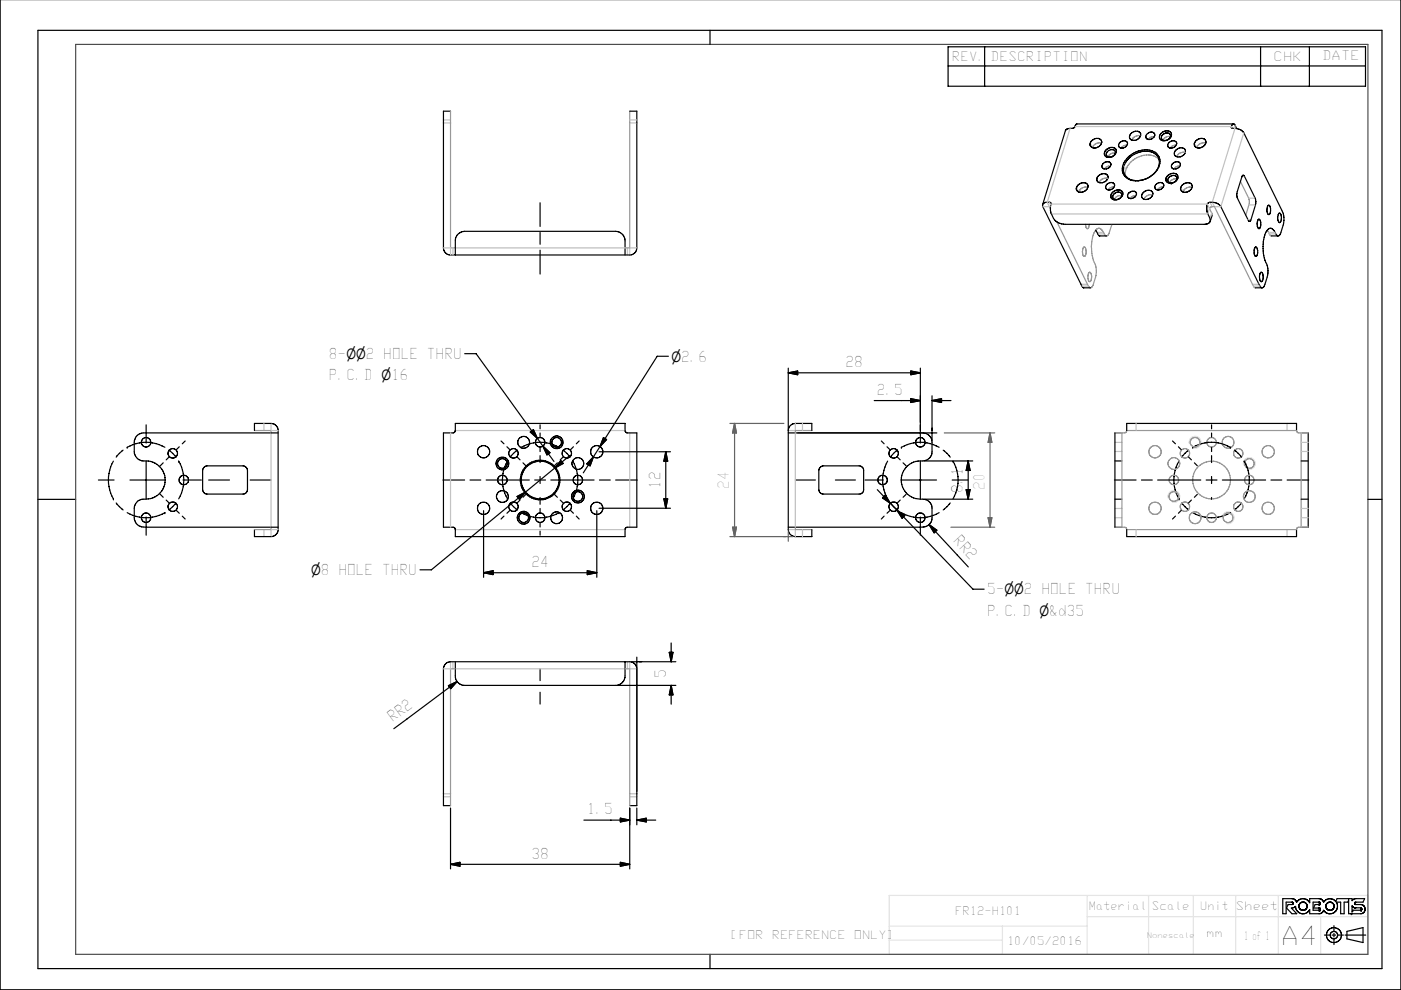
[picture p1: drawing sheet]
<svg xmlns="http://www.w3.org/2000/svg" width="297mm" height="210mm" viewBox="0 0 297 210" stroke-linecap="round" stroke-linejoin="round" font-family="sans-serif">
<g fill="none" stroke="#e3e3e3" stroke-width=".25">
<path d="M234.8 31.7a1.06 1.06 0 0 1 1-.3 1.06 1.06 0 0 1 .8 .7 1.35 1.35 0 0 1-.9 1.2 1.35 1.35 0 0 1-1.4-.4 1.05 1.05 0 0 1 .5-1.2zM246 28.9a1.35 1.35 0 0 1 2.3-.6v.6M247.6 37.4a1.17 1.17 0 0 1 2.1 .1 1.38 1.38 0 0 1-.9 1.2 1.38 1.38 0 0 1-1.4-.3l-.1-.5zM235.7 41.4a1.29 1.29 0 0 1 1-1 1.29 1.29 0 0 1 1.3 .6v.4M105.3 98.6a1.25 1.25 0 0 1 1.1-1.5 1.25 1.25 0 0 1 1.4 1.3 1.25 1.25 0 0 1-1.6 1.1M116.8 94.1a1.25 1.25 0 0 1 1.1-1.5 1.25 1.25 0 0 1 1.4 1.3 1.25 1.25 0 0 1-1.6 1.1M252.2 94.1a1.25 1.25 0 0 1 1.1-1.5 1.25 1.25 0 0 1 1.3 1.3 1.25 1.25 0 0 1-1.5 1.1M263.7 98.6a1.25 1.25 0 0 1 1.1-1.5 1.25 1.25 0 0 1 1.3 1.3 1.25 1.25 0 0 1-1.6 1.1M109.8 110.1a1.25 1.25 0 0 1 1.1-1.5 1.25 1.25 0 0 1 1.4 1.3 1.25 1.25 0 0 1-1.6 1.1M121.3 105.6a1.25 1.25 0 0 1 1.1-1.5 1.25 1.25 0 0 1 1.4 1.4 1.25 1.25 0 0 1-1.6 1M247.7 105.6a1.25 1.25 0 0 1 1.1-1.5 1.25 1.25 0 0 1 1.3 1.3 1.25 1.25 0 0 1-1.5 1.1M259.2 110.1a1.25 1.25 0 0 1 1.1-1.5 1.25 1.25 0 0 1 1.3 1.3 1.25 1.25 0 0 1-1.5 1.1"/>
<path d="M188.5 189.9h101.5v12.5h-101.5zM188.5 196.4h42M188.5 199.4h24M212.5 196.4v6M230.5 189.9v12.5M230.5 194.4h59.5M243.5 189.9v12.5M253 189.9v12.5M262 189.9v12.5M271 189.9v12.5M280 194.4v8"/>
</g>
<g fill="none" stroke="#000" stroke-width=".25">
<path d="M297 -.1v210h-297v-210M8 6.4h285v199h-285zM150.5 6.4v3M201 9.9h88.5v8.4h-88.5zM201 14h88.5M208.8 9.9v8.4M267.3 9.9v8.4M277.6 9.9v8.4M95.5 23.6h-1.5v29a1.52 1.52 0 0 0 1.5 1.5h38a1.52 1.52 0 0 0 1.5-1.5v-29h-1.5M228.5 39.3a1.25 1.25 0 0 1 2.2 .2 1.43 1.43 0 0 1-.9 1.2 1.43 1.43 0 0 1-1.5-.4l-.1-.4zM231.3 30a1.25 1.25 0 0 1 1.2-.7 1.25 1.25 0 0 1 1.1 .8 1.39 1.39 0 0 1-1 1.2 1.39 1.39 0 0 1-1.5-.5zM232.9 37.3a1.17 1.17 0 0 1 2 .1 1.35 1.35 0 0 1-.8 1.2 1.35 1.35 0 0 1-1.5-.2 1.02 1.02 0 0 1 .3-1.1z"/>
<path d="M233.9 34.7a.86 .86 0 0 1 .9-.5 .86 .86 0 0 1 .7 .9 1.06 1.06 0 0 1-.8 .7 1.06 1.06 0 0 1-1.1-.4zM234.4 31.9a1.33 1.33 0 0 1 2.3 0 1.5 1.5 0 0 1-2.5 1.1l-.1-.5zM234.8 39a.85 .85 0 0 1 .9-.3 .85 .85 0 0 1 .6 .7 .99 .99 0 0 1-.8 .9 .99 .99 0 0 1-1.1-.6zM234.9 32.1a.93 .93 0 0 1 1.6 .2 1.09 1.09 0 0 1-.8 1 1.09 1.09 0 0 1-1.1-.4l-.1-.3zM237.5 30.2a.81 .81 0 0 1 .9-.4 .81 .81 0 0 1 .6 .8 .94 .94 0 0 1-.9 .8 .94 .94 0 0 1-.9-.6zM239.1 33.4a4.9 4.9 0 0 1 6-.9 2.91 2.91 0 0 1-.5 4.4 4.6 4.6 0 0 1-5.9 .7 2.88 2.88 0 0 1 .4-4.2zM239.4 33.5a4.5 4.5 0 0 1 5.7-.7 2.8 2.8 0 0 1-.7 4.2 4.2 4.2 0 0 1-5.7 .4 2.8 2.8 0 0 1 .7-3.9zM239.9 28.2l.1-.1a1.04 1.04 0 0 1 1.1-.3 1.04 1.04 0 0 1 .7 .9 1.39 1.39 0 0 1-2.3 .7 1.02 1.02 0 0 1 .4-1.2zM243.3 28.3a.85 .85 0 0 1 .9-.3 .85 .85 0 0 1 .6 .7 1.01 1.01 0 0 1-.8 .9 1.01 1.01 0 0 1-1.1-.6zM245.1 39.1a.86 .86 0 0 1 .9-.4 .86 .86 0 0 1 .7 .8 .96 .96 0 0 1-.9 .8 .96 .96 0 0 1-1-.7zM246.2 28.3a1.28 1.28 0 0 1 2.2 .1 1.43 1.43 0 0 1-1 1.3 1.43 1.43 0 0 1-1.6-.4v-.5zM247.7 29.6l-.5 .2"/>
<path d="M247.7 29.6a.77 .77 0 0 0 .3-1.2 .77 .77 0 0 0-1.2 0 .73 .73 0 0 0-.6 .8 .73 .73 0 0 0 .8 .6M247.9 30.2a.81 .81 0 0 1 .9-.4 .81 .81 0 0 1 .6 .8 .94 .94 0 0 1-.8 .8 .94 .94 0 0 1-1-.6zM248.3 38.9h.1M248.6 34.7a.87 .87 0 0 1 1-.5 .87 .87 0 0 1 .6 .9 1.07 1.07 0 0 1-.8 .7 1.07 1.07 0 0 1-1-.4zM248.6 38.8l-.3 .1M249.4 31.8a1.09 1.09 0 0 1 1-.5 1.09 1.09 0 0 1 .9 .8 1.29 1.29 0 0 1-.9 1.1 1.29 1.29 0 0 1-1.4-.5v-.4zM249.5 38.1a.71 .71 0 0 0-.3-.8 .71 .71 0 0 0-.9 0 .76 .76 0 0 0-.7 .7 .76 .76 0 0 0 .6 .8h.4M249.5 38.1l-.3 .4-.6 .3M249.5 38.2a.92 .92 0 0 0 0-1.2 .92 .92 0 0 0-1.2-.2 1.12 1.12 0 0 0-1 .7 1.12 1.12 0 0 0 .2 1.2l.8 .2M249.5 38.2l-.9 .6M250.8 39.2l.1-.1a1.02 1.02 0 0 1 1.2-.3 1.02 1.02 0 0 1 .6 1 1.41 1.41 0 0 1-2.3 .5 1.08 1.08 0 0 1 .4-1.1zM253.5 29.9l.3-.2a1.04 1.04 0 0 1 1.2-.3 1.04 1.04 0 0 1 .6 1 1.42 1.42 0 0 1-2.3 .5l-.1-.5z"/>
<path d="M261.4 26.3a.52 .52 0 0 0-.3 .4 .52 .52 0 0 0 .2 .5 2.51 2.51 0 0 1 2.4 1l8.1 16.4a4.1 4.1 0 0 1 .3 3.2l-.6 1.7-.3 .5h-1.6M262.2 27.3l-.6-1h-33.4a1.12 1.12 0 0 1-1.3 .9l-.6 .1-.4 .4-4.8 15.7M263.5 37.2l.3 .2 2.3 4.6 .2 .8-1.1 3.8-.3 .4-.2-.3-2.4-5v-1zM96.5 54.1v-3a1.97 1.97 0 0 1 2-2h32a2.04 2.04 0 0 1 2 2v3M114.5 43v5M114.5 49.3v2.5M114.5 53.1v5M221.1 43.4l.2-.3 .7-.2h.7l.1 .4a3.5 3.5 0 0 0 .1 2.1l.5 .9a2.72 2.72 0 0 0 2.4 1.3h29.7l.7-.2 .4-.5M221.1 43.4v.4l8.3 16.9 .3 .3h1.5M232.3 48.9l.7 1.1h1.6M236 40.7l.2-.1a1.06 1.06 0 0 1 1.2-.3 1.06 1.06 0 0 1 .6 1 1.44 1.44 0 0 1-2.5 .5 1.04 1.04 0 0 1 .5-1.1zM236.2 41.2a.94 .94 0 0 1 .9-.5 .94 .94 0 0 1 .7 .7 1.01 1.01 0 0 1-.8 .9 1.01 1.01 0 0 1-1.1-.5z"/>
<path d="M239.4 40.9a.97 .97 0 0 1 1.6 .1 1.06 1.06 0 0 1-.7 1 1.06 1.06 0 0 1-1.2-.3v-.4zM242.5 40.8a1.14 1.14 0 0 1 1.9 .2 1.37 1.37 0 0 1-.9 1.2 1.37 1.37 0 0 1-1.4-.3 .98 .98 0 0 1 .4-1.1zM256.6 46.9v-.4l-.5-1.1a2.48 2.48 0 0 1 .1-2.4 2.28 2.28 0 0 1 2.6 .8l8.1 16.5 .6 .7M257 45.7l-.4 1.2M266.1 52.4h.1a1.02 1.02 0 0 1 .4 1.4l-.3 .6a1.66 1.66 0 0 1-.2-2zM266.3 54.4h.1M266.7 46.6l.1-.1a1.28 1.28 0 0 1 .4 1.7l-.2 .3a.98 .98 0 0 1-.4-1.4zM267.3 57.8h.1a1.28 1.28 0 0 1 .3 1.7l-.3 .3a1.61 1.61 0 0 1-.1-2zM267.5 59.7l-.1 .1M268.9 43.6v-.1a1.29 1.29 0 0 1 .4 1.8l-.2 .2a1.41 1.41 0 0 1-.3-1.8zM270.9 50l-.3-.2a1.47 1.47 0 0 0-1.5-1.3 3.4 3.4 0 0 0-1.3 2.8 9.6 9.6 0 0 0 .9 5.3v1.8l-.7 2.4-.4 .2h-1.4M271.2 45.3v-.1a1.47 1.47 0 0 1 .2 2 1.44 1.44 0 0 1-.2-1.9z"/>
<path d="M98.5 75h2.4l13 18M141.7 75.6h-2.4l-13.5 21.3M167.1 78.1v34.2a1.52 1.52 0 0 0 1.5 1.5h3.5v-1.5M167.1 79.1h28M167.1 79.1l2-.4v.8zM193.1 78.7l2 .4-2 .4zM195.1 78.1v15.9M24 97.8a8.1 8.1 0 0 0 0 8M26.1 95.5l-1.5 1.5M27 94.9h.1M27 94.9a8.1 8.1 0 0 1 8 0M31 90.1v3.9"/>
<path d="M31 97.9v7.9M34.6 98.2l-.6 .6M35.8 95.5l1.5 1.5M35.9 96.9l-.7 .6M37.9 97.8h.1M37.9 97.8a8 8 0 0 1 0 8M38 94.8l-.6 .6M39.3 93.5l-.7 .6M43.3 99l.7-.2 7.9 .1 .4 .3 .2 .6v4l-.2 .7-.8 .3-8-.1-.3-.2-.2-.7v-4zM54 91.3v-1.5h3.5a1.52 1.52 0 0 1 1.5 1.5v21a1.52 1.52 0 0 1-1.5 1.5h-3.5v-1.5M59 91.8h-28.7a1.99 1.99 0 0 0-1.8 2v2a2.09 2.09 0 0 0 2.5 2 4.1 4.1 0 0 1 4 4.3 4.1 4.1 0 0 1-4.5 3.8 1.93 1.93 0 0 0-2 1.9v2a2.12 2.12 0 0 0 2.5 2h28M94 91.8l2.3-.1 .2-.4v-1.5h36v1.5l.2 .4 2.3 .1v20l-2.3 .1-.2 .4v1.5h-36v-1.5l-.2-.4-2.3-.1z"/>
<path d="M106.2 93.5l.6 .6M107.5 94.8l.6 .6M107.6 97.8a7.8 7.8 0 0 0 0 8M109.6 96.9l.7 .6M109.7 95.5l-1.5 1.5M110.5 94.9h.1M110.5 94.9a8.1 8.1 0 0 1 8 0M110.9 98.2l.6 .6M112.4 91.6l.7-.5 .8 1.9zM113.9 93l3.6 4.9M114 93a1 1 0 0 1 1.3 .2 1 1 0 0 1-.2 1.4M114 93a1 1 0 0 0-.3 1.4 1 1 0 0 0 1.4 .2"/>
<path d="M114.5 90.1v.9M114.5 91.8v.9M114.5 94.9v.9M114.5 96.6v.9M114.5 97.7v.2M114.5 98v.1M115.1 94.6l1.5 1.4-.6 .5zM117.6 99.3l-6.2 5.1M118.2 98.2l-.6 .6M118.5 94.9h.1M118.9 97.7l.5 .6-1.8 1zM119.4 96.9l-.6 .6"/>
<path d="M119.4 95.5l1.5 1.5M120.7 96.7l-3.1 2.6M121.5 97.8h.1M121.5 97.8a8.1 8.1 0 0 1 0 8M121.6 94.8l-.6 .6M122.8 93.5l-.6 .6M125.8 96.9l-2.1 3.4M125.8 96.9l-.7 1.9-.7-.4zM127 95.8h15.2M127.9 92.8l.7 .4-1.4 1.5zM141.2 95.8l.4 2h-.8zM141.2 95.8v12"/>
<path d="M167.1 91.8h31.5M167.1 91.3a1.52 1.52 0 0 1 1.5-1.5h3.5v1.5M174 99l.6-.2 8 .1 .4 .5 .1 .4-.1 4.4-.3 .4-.6 .2h-7.5l-.6-.2-.4-.8v-4zM185.4 85h9.7M186.9 93.5l.5 .6M188.1 94.8l.6 .6M188.2 97.8a8.1 8.1 0 0 0 0 8M190.2 95.5l-1.4 1.5M190.2 96.9l.7 .6M191.1 94.9h.1M191.1 94.9a8.1 8.1 0 0 1 8 0M191.5 98.2l.6 .6"/>
<path d="M193.1 84.6l2 .4-2 .4zM195.1 97.9v7.9M195.7 91.8a1.99 1.99 0 0 1 1.9 2v2a2.08 2.08 0 0 1-2.5 2 4.1 4.1 0 0 0-4 4.3 4.1 4.1 0 0 0 4.5 3.8 1.93 1.93 0 0 1 2 1.9v2.3l-.2 .6-.4 .6M196.1 97.8h10.1M197.6 83.9v9.4M197.6 85h4M197.6 85l2-.4v.8zM200 95.5l1.5 1.5M202.1 97.8h.1M202.1 97.8a8 8 0 0 1 0 8M205.3 97.8v8.1M205.3 97.8l.4 2h-.9z"/>
<path d="M236.4 97.8h1.5M237.9 91.8h-1.5v20h1.5M238.9 91.3v-1.5h36v1.5M248.6 93.5l.6 .6M249.8 94.8l.6 .6M250 97.8a7.8 7.8 0 0 0 0 8M252 96.9l.6 .6M252 95.5l-1.5 1.5M252.9 94.9h.1M252.9 94.9a8.1 8.1 0 0 1 8 0M253.2 98.2l.6 .6M256.9 90.1v.9"/>
<path d="M256.9 91.8v.9M256.9 94.9v.9M256.9 96.6v.9M256.9 97.7v.2M256.9 98v.1M260.9 94.9h.1M261.7 95.5l1.5 1.5M263.8 97.8h.1M263.8 97.8a8 8 0 0 1 0 8M275.9 91.8h1.5v20h-1.5M275.9 97.8h1.5M8 105.9h8"/>
<path d="M20.9 101.8h3.3M24 105.8h.1M24.6 106.7l1.5 1.5M27 108.7a8 8 0 0 0 8 0M27.6 101.8h7.3M31 109.7v3.8M34 104.9l.6 .6M35 108.7h.1M35.2 106.1l.7 .6M37.3 106.7l-1.5 1.5M37.4 108.3l.6 .6M38.6 109.5l.7 .6"/>
<path d="M38.8 101.8h3.9M44.2 101.8h4.5M53 101.8h4.5M93.9 101.8h4.6M99.6 101.8h2.3M102.5 108.3v14.1M103.1 101.8h9.1M106.8 109.5l-.6 .6M107.6 105.8h.1M108.1 108.3l-.6 .6M108.2 106.7l1.5 1.5M109.6 105.3l1.8-.9-1.3 1.5z"/>
<path d="M110.3 106.1l-.7 .6M110.5 108.7a8 8 0 0 0 8 0M111.4 104.4l-19.9 16.5h-2.5M111.5 104.9l-.6 .6M113.4 101.8h2.3M114.5 101.1v1.5M114.5 105.5v.1M114.5 105.8v.1M114.5 106.1v.9M114.5 107.8v.9M114.5 110.9v.9M114.5 112.6v.9"/>
<path d="M116.8 101.8h9.2M117.6 104.9l.6 .6M118.5 108.7h.1M118.8 106.1l.6 .6M120.9 106.7l-1.5 1.5M121 108.3l.6 .6M122.2 109.5l.6 .6M126.5 108.3v14.1M127 107.8h15.2M127.1 101.8h2.3M130.5 101.8h4.6M140.8 105.8h.8l-.4 2z"/>
<path d="M168.6 101.8h4.3M177.1 101.8h4.3M183.4 101.8h3.9M186 103.9l2.8 2.9M187.4 109.5l-.5 .6M187.7 105l1.1 1.8-1.7-1.2zM188.2 105.8h.1M188.7 108.3l-.6 .6M188.8 106.7l1.4 1.5M188.8 106.8l17.5 18.2h2.4M190.2 108.2l1.6 1.1-.5 .6zM190.9 106.1l-.7 .6"/>
<path d="M191.1 108.7a8 8 0 0 0 8 0M191.2 101.8h7.4M192.1 104.9l-.6 .6M195.1 109.7v3.8M196.1 105.9h10.1M197 111.3l-.9 .4-1 .1h-28M197 111.3l8.3 8.9M197 111.3l1.6 1.2-.5 .5zM201.5 106.7l-1.5 1.5M201.9 101.8h3.3M204.8 103.9h.9l-.4 2zM236.3 101.8h4.6"/>
<path d="M236.4 105.9h1.5M238.9 112.3v1.5h36v-1.5M242 101.8h2.3M245.4 101.8h9.2M249.2 109.5l-.6 .6M250 105.8h.1M250.4 108.3l-.6 .6M250.5 106.7l1.5 1.5M252.6 106.1l-.6 .6M252.9 108.7a8 8 0 0 0 8 0M253.8 104.9l-.6 .6M255.7 101.8h2.3"/>
<path d="M256.9 101.1v1.5M256.9 105.5v.1M256.9 105.8v.1M259.2 101.8h9.1M260.9 108.7h.1M263.2 106.7l-1.5 1.5M269.5 101.8h2.3M272.9 101.8h4.6M275.9 105.9h1.5M290 105.9h3M102.5 121.5h24M102.5 121.5l2-.4v.8z"/>
<path d="M124.5 121.1l2 .4-2 .4zM135 139.4v31.5h-1.5M141.9 138.4h.8l-.4 2zM142.3 136.4v4M95.1 145.4l1.8-.9-1.3 1.6zM96.5 140.4v3a1.97 1.97 0 0 0 2 2h32a2 2 0 0 0 2-2v-3M96.9 144.5l-13.4 10.1M114.5 141.9v2.5M114.5 146.8v2.5M131 145.4h12.3M134 140.4h9.3M135 141.9a1.52 1.52 0 0 0-1.5-1.5h-38a1.52 1.52 0 0 0-1.5 1.5v29h1.5"/>
<path d="M142.3 145.4v4M142.3 145.4l.4 2h-.8zM95.5 171.4v12.9M123.8 173.9h9.7M131.5 173.5l2 .4-2 .4zM133.5 171.4v12.9M135 171.4v3.5M135 173.9h4M135 173.9l2-.4v.8zM95.5 183.3h38M95.5 183.3l2-.4v.8zM131.5 182.9l2 .4-2 .4z"/>
<path d="M274 191.8h.1M274 191.8l-.9 .1-.3 .7 1.1 1.2h1l-1.1-1.2 .9-.3M274 191.3v.1M274.2 191.5l-.2 .3M274.2 191.5h.1M274.2 191.6v.1M274.7 192.3h.1M274.7 192.3a1.58 1.58 0 0 0 1.2 1.5 1.58 1.58 0 0 0 1.8-.9v.9h2.3l.4-.3 .2-.4 .3 .3a1.62 1.62 0 0 0 1.9 .2 1.63 1.63 0 0 0 .5-2.3h.9v2.5h.8v-2.5h.7l.2-.3v2.8h.6M275.4 192.2v.1M275.4 192.1v.1M275.4 192.4h.1M275.4 192h.1"/>
<path d="M275.5 191.9h.1M275.5 191.9v.8M275.5 191.7v.1M275.5 191.8v.1M275.5 192.7h.1M275.5 192.7l.3 .2M275.6 191.6l-.1 .1M275.6 191.6h.1M275.7 191.6h-.1M275.7 191.5v.1M275.8 192.9h.1M275.8 192.9l.1 .1"/>
<path d="M275.8 191.5h.1M275.8 191.5h-.1M275.9 193h.1M275.9 191.4v.1M275.9 191.4h.1M276 193h.1M276.1 193v.1M276.4 191.3l.1 .1M276.5 191.4h-.5M276.5 193v.1M276.5 191.4l.2 .1M276.6 193h-.1"/>
<path d="M276.6 191.4h.1M276.6 193h-.6M276.7 193h-.1M276.7 193h.1M276.7 191.5h.1M276.7 191.5l.2 .1M276.9 191.6h.1M276.9 191.6l.2 .3v.6M277 192.7l-.3 .3M277 192.7h.1M277 192.6v.1M277 192.6h.1"/>
<path d="M277.1 192.5l-.1 .1M277.1 192.5h.1M277.1 192h.1M277.1 192.1h.1M277.1 192.3h.1M279.7 191.3h.1M279.7 192.6h.1M279.7 193.1h.1M279.7 191.9h.1M279.7 191.9h-.9l-.3 .7h1.3M279.7 191.8v.1M279.8 193.1h.1"/>
<path d="M279.8 191.8h.1M279.8 191.4h.1M279.8 192.6h.1M279.8 193h.1M279.8 191.4l-1.4-.1v1.8l1.4-.1M279.9 193h.1M279.9 191.5h.1M279.9 193h-.1M279.9 191.8h-.1M279.9 191.4v.1M279.9 192.6v.1M279.9 192.9h.1"/>
<path d="M279.9 192.7h.1M279.9 191.7l-.2 .1M279.9 192.9v.1M279.9 191.7h.1M279.9 191.6h.1M279.9 192.8h.1M279.9 191.5v.3M279.9 192.7v.2M280.8 198.3h1.2M281.1 192.3h.1M281.1 192.1v.1M281.2 192h-.1"/>
<path d="M281.2 192v.6M281.2 191.9v.1M281.2 191.9h.1M281.2 192.6l.3 .3M281.2 192.6h.1M281.3 191.7l-.1 .2M281.4 191.6h.1M281.5 191.5l-.2 .2M281.5 192.9h.1M281.5 191.5h.1M281.5 192.9l.1 .1M281.6 191.5h-.1"/>
<path d="M281.6 193h.1M281.6 193h.7M281.6 191.5h.1M281.7 193h.1M281.7 191.4l-.1 .1M281.7 193l.1 .1M281.9 191.3v.1M282 191.3l.1 .1M282.3 193l-.1 .1M282.3 191.4h-.7M282.3 191.4h.1M282.3 191.4l.1 .1"/>
<path d="M282.3 193h.1M282.4 193h-.1M282.4 191.5h.1M282.4 193h.1M282.4 191.5l.3 .2M282.4 198.3h.8M282.7 192.7l-.3 .3M282.7 191.7h.1M282.7 192.7h.1M282.7 191.7l.1 .3v.6M282.8 192.6l-.1 .1M282.8 192.6h.1"/>
<path d="M282.8 191.9h.1M282.8 192.5h.1M282.8 196.3v1.2M282.8 198v.7M282.8 199.1v1.2M282.8 192.1v.1M282.8 192.2h.1M283.6 198.3h1.2M285.2 198.3h4.4M285.6 197.5l3.4-.8v3.2l-3.4-.8zM285.9 190.6h.1M286.5 193.8h.1"/>
<path d="M286.7 193.8h.1M286.7 192.3h.1M286.8 193.1h.1M287.1 192.5l-.4-.3v1.2l.1-.3M287.1 192.5l1.4 .1M287.1 192.5h.1M287.2 191.6v.1M287.2 191.5h.1M287.2 191.7h.1M287.2 191.7l.2 .2h1.2a.98 .98 0 0 1 .8 1 .98 .98 0 0 1-.9 .9h-2M287.3 191.4l1.7-.1 .3-.7h-1.9l-.7 .4v-.4h-3.2l-.3 .6a1.57 1.57 0 0 0-2.3-.1l-.3 .3-.2-.5-.5-.3h-2.2v.9a1.63 1.63 0 0 0-1.4-.9l-.8 .2-.6 .6-.2-.4-.5-.4h-2.2v3.2h.7v-2.5l1.4 .1 .1 .1M287.3 191.4l-.1 .3"/>
<path d="M287.4 191.3v.1M288.5 192.6h.1M288.5 193.1h.1M288.6 193l-.1 .1M288.6 193h.1M288.6 192.6h.1M288.6 193l-1.8 .1M288.6 192.6l.1 .1M288.6 192.6v.1M288.7 192.7h.1M288.7 192.9h.1M288.7 193h-.1"/>
<path d="M288.7 192.7v.1M288.7 192.8h.1M288.7 192.8v.2M150.5 202.4v3"/>
<circle cx="31" cy="93.8" r="1"/>
<circle cx="36.6" cy="96.2" r="1.01"/>
<circle cx="102.5" cy="95.8" r="1.31"/>
<circle cx="106.5" cy="98.3" r="1.35"/>
<circle cx="106.5" cy="98.3" r="1.02"/>
<circle cx="108.9" cy="96.1" r="1.01"/>
<circle cx="111" cy="93.8" r="1.25"/>
<circle cx="118" cy="93.8" r="1.02"/>
<circle cx="118" cy="93.8" r="1.35"/>
<circle cx="120.2" cy="96.2" r="1"/>
<circle cx="122.5" cy="98.3" r="1.24"/>
<circle cx="126.5" cy="95.8" r="1.3"/>
<circle cx="189.5" cy="96.2" r="1"/>
<circle cx="195.1" cy="93.8" r="1"/>
<circle cx="31" cy="109.8" r="1"/>
<circle cx="36.6" cy="107.5" r="1"/>
<circle cx="39" cy="101.8" r="1"/>
<circle cx="102.5" cy="107.8" r="1.3"/>
<circle cx="106.5" cy="105.3" r="1.25"/>
<circle cx="106.5" cy="101.8" r="1"/>
<circle cx="108.9" cy="107.5" r="1"/>
<circle cx="111" cy="109.8" r="1.35"/>
<circle cx="111" cy="109.8" r="1.03"/>
<circle cx="114.5" cy="101.8" r="4.2"/>
<circle cx="114.5" cy="101.8" r="4"/>
<circle cx="114.5" cy="109.8" r="1"/>
<circle cx="118" cy="109.8" r="1.25"/>
<circle cx="120.2" cy="107.5" r=".99"/>
<circle cx="122.5" cy="105.3" r="1.02"/>
<circle cx="122.5" cy="101.8" r="1"/>
<circle cx="122.5" cy="105.3" r="1.35"/>
<circle cx="126.5" cy="107.8" r="1.31"/>
<circle cx="187.1" cy="101.8" r="1"/>
<circle cx="189.5" cy="107.5" r="1"/>
<circle cx="195.1" cy="109.8" r="1"/>
<circle cx="282.8" cy="198.3" r="1.59"/>
<circle cx="282.8" cy="198.4" r=".79"/>
</g>
<path d="M16 9.4h274v193h-274z" fill="none" stroke="#4c4c4c" stroke-width=".25"/>
<g fill="none" stroke="#969696" stroke-width=".25">
<path d="M95.5 23.6v29h1M133.5 23.6v29h-1M230.6 39.8a1.6 1.6 0 0 0-1.9 .9M233.5 30.4a1.63 1.63 0 0 0-1.9 .9M234.9 37.8a1.57 1.57 0 0 0-1.9 .9M235.4 35.2a1.34 1.34 0 0 0-1.2 .6M236.2 39.6a1.28 1.28 0 0 0-1.2 .7M236.5 32.5a1.3 1.3 0 0 0-1.6 .8M238.9 30.8a1.15 1.15 0 0 0-1.2 .6M241.8 28.8a1.56 1.56 0 0 0-1.8 .9M244.7 29a1.28 1.28 0 0 0-1.2 .6M245.7 33.9a3.9 3.9 0 0 0-5.1-.2 3.6 3.6 0 0 0-1.9 3.6"/>
<path d="M246.6 29.7h.1M246.6 39.6a1.28 1.28 0 0 0-1.2 .7M248.2 29a1.29 1.29 0 0 0-1.6 .7M249.4 30.8l-.7 .1-.6 .5M249.5 38a1.29 1.29 0 0 0-1.5 .8M250.2 35.2a1.34 1.34 0 0 0-1.3 .6M251.3 32.3a1.5 1.5 0 0 0-1.8 1M252.7 39.8a1.63 1.63 0 0 0-1.9 .9M255.6 30.4a1.64 1.64 0 0 0-1.9 .9M263 38.5l1.9 3.9v.7l-.8 2.5M222.7 43.8h-.2l.2 .5M224.1 47l6.7 13.7a.5 .5 0 0 0 .5 .3 .5 .5 0 0 0 .4-.5l.6-1.7a4.7 4.7 0 0 0-.5-3.6 8.1 8.1 0 0 1 .6-6.4 .78 .78 0 0 1 .8-.4 .78 .78 0 0 1 .6 .6l.3 .6a.51 .51 0 0 0 .6 .4 .51 .51 0 0 0 .4-.5l.7-1.9"/>
<path d="M228.9 40.3l.2 .5M229.8 52.4a.91 .91 0 0 1 .5 1.2l-.1 .5-.3 .3a1.5 1.5 0 0 1-.1-2zM229.9 54.4h.1M230.2 47.6a.61 .61 0 0 0 .5 .9l.2-.9M230.9 57.8h.1a1.35 1.35 0 0 1 .1 2 1.64 1.64 0 0 1-.2-2zM236.3 42.3h.1M237.8 41.5a1.23 1.23 0 0 0-1.5 .8M240.9 41.5a1.29 1.29 0 0 0-1.3 .6M244.4 41.4a1.56 1.56 0 0 0-1.9 .8M257 45.7l-.1-.5-.5-1 .5-.3 .6-.1 8.1 16.5 .2 .5 .4 .2M268.7 48.9l.5 .9 .4 .2M54 91.3h3.5v.5"/>
<path d="M172.1 91.3h-3.5v.5M237.9 91.8h.6l.4-.5h36l.3 .5h.7v20l-.8 .1-.2 .4h-36l-.2-.4-.8-.1zM57.5 111.8v.5h-3.5M168.6 111.8v.5h3.5M96.5 141.9h-1v29M132.5 141.9h1v29"/>
<circle cx="244.9" cy="95.8" r="1.31"/>
<circle cx="248.9" cy="98.3" r="1.24"/>
<circle cx="251.2" cy="96.1" r="1.01"/>
<circle cx="253.4" cy="93.8" r="1.03"/>
<circle cx="256.9" cy="93.8" r="1"/>
<circle cx="260.4" cy="93.8" r="1.26"/>
<circle cx="262.5" cy="96.2" r="1"/>
<circle cx="264.9" cy="98.3" r="1.02"/>
<circle cx="268.9" cy="95.8" r="1.3"/>
<circle cx="244.9" cy="107.8" r="1.3"/>
<circle cx="248.9" cy="105.3" r="1.03"/>
<circle cx="248.9" cy="101.8" r="1"/>
<circle cx="251.2" cy="107.5" r="1"/>
<circle cx="253.4" cy="109.8" r="1.26"/>
<circle cx="256.9" cy="101.8" r="4"/>
<circle cx="256.9" cy="109.8" r="1"/>
<circle cx="260.4" cy="109.8" r="1.02"/>
<circle cx="262.5" cy="107.5" r=".99"/>
<circle cx="264.9" cy="105.3" r="1.24"/>
<circle cx="264.9" cy="101.8" r="1.01"/>
<circle cx="268.9" cy="107.8" r="1.3"/>
</g>
<g fill="none" stroke="#c0c0c0" stroke-width=".25">
<path d="M94 26.1h1.5M94 25.4h1.5M133.5 26.1h1.5M133.5 25.4h1.5M226.9 27.2l-4.9 15.7 .5 .9h-1.4M227.9 26.8h33.2l.1 .4M228.3 39.8l.4 .9M231.1 30.4l.5 .9M238.3 35.2l.4 .8M250.4 39.8l.4 .9M253.2 30.4l.5 .9M261.8 27.2l-4.8 15.7 .5 .9h1.3l4.9-15.6"/>
<path d="M261.9 26.6l-.2 .6M263.4 37.4h.4M94 52.6h1.5v1.5M96 52.6v1.5M96.5 52.6h36M133 52.6v1.5M135 52.6h-1.5v1.5M222.5 42.9l.3 .6M222.8 43.3h33.2l.4 .9-.3 1.2h-33.2M232.6 49.3h1.4M232.7 49.6h1.4M256.6 42.9l.4 .9"/>
<path d="M256.9 45.2l-.4 1.1M264.6 46.6h.6M264.7 42h1.4M264.8 43.5h1.4M269 49.3h1.3M269.1 49.6h1.4M229.2 60.3h1.4M229.4 60.7h1.4M265.6 60.3h1.3M265.8 60.7h1.3M56 89.8v1.5M57.5 89.8v1.5h1.5"/>
<path d="M57.5 91.8v20M95.5 91.8v20M96.5 91.3h36M133.5 91.8v20M168.6 89.8v1.5h-1.5M168.6 91.8v20M170.1 89.8v1.5M236.4 91.8h1.5M236.4 93.8h1.5M236.4 95.8h1.5M240.9 89.8v1.5M272.9 89.8v1.5"/>
<path d="M275.9 91.8h1.5M275.9 93.8h1.5M275.9 95.8h1.5M56 112.3v1.5M59 112.3h-1.5v1.5M96.5 112.3h36M167.1 112.3h1.5v1.5M170.1 112.3v1.5M236.4 107.8h1.5M236.4 109.8h1.5M236.4 111.8h1.5M240.9 112.3v1.5"/>
<path d="M272.9 112.3v1.5M275.9 107.8h1.5M275.9 109.8h1.5M275.9 111.8h1.5M95.5 140.4v1.5h-1.5M96 140.4v1.5M96.5 141.9h36M133 140.4v1.5M133.5 140.4v1.5h1.5M94 168.4h1.5M94 169h1.5M133.5 168.4h1.5"/>
<path d="M133.5 169h1.5"/>
</g>
<path d="M154.7 89.8h11.5M155.7 89.8v24M155.7 89.8l.4 2h-.8zM200.2 91.8h10.7M209.9 91.8v20M209.9 91.8l.4 2h-.8zM154.7 113.8h13.4M155.3 111.8h.8l-.4 2zM167.1 112.8v2M201.6 111.8h9.3M209.5 109.8h.8l-.4 2z" fill="none" stroke="#686868" stroke-width=".25"/>
<g fill="#686868" stroke="#686868" stroke-width=".25">
<path d="M155.3 111.8h.8l-.4 2z"/>
<path d="M155.7 89.8l.4 2h-.8z"/>
<path d="M209.9 91.8l.4 2h-.8z"/>
<path d="M209.5 109.8h.8l-.4 2z"/>
</g>
<g fill="#000" stroke="#000" stroke-width=".25">
<path d="M167.1 79.1l2-.4v.8zM193.1 78.7l2 .4-2 .4zM112.4 91.6l.7-.5 .8 1.9zM115.1 94.6l1.5 1.4-.6 .5zM118.9 97.7l.5 .6-1.8 1zM125.8 96.9l-.7 1.9-.7-.4zM127.9 92.8l.7 .4-1.4 1.5zM141.2 95.8l.4 2h-.8zM193.1 84.6l2 .4-2 .4zM197.6 85l2-.4v.8zM205.3 97.8l.4 2h-.9zM109.6 105.3l1.8-.9-1.3 1.5z"/>
<path d="M140.8 105.8h.8l-.4 2zM187.7 105l1.1 1.8-1.7-1.2zM190.2 108.2l1.6 1.1-.5 .6zM197 111.3l1.6 1.2-.5 .5zM204.8 103.9h.9l-.4 2zM102.5 121.5l2-.4v.8zM124.5 121.1l2 .4-2 .4zM141.9 138.4h.8l-.4 2zM95.1 145.4l1.8-.9-1.3 1.6zM142.3 145.4l.4 2h-.8zM131.5 173.5l2 .4-2 .4zM135 173.9l2-.4v.8z"/>
<path d="M95.5 183.3l2-.4v.8zM131.5 182.9l2 .4-2 .4z"/>
</g>
<text font-size="5.5" x="271.5" y="200.5">A4</text>
<g font-size="3.2">
<text x="69.7" y="76.1">8-⌀⌀2 HOLE THRU</text>
<text x="179.3" y="77.9">28</text>
<text x="69.7" y="80.6">P.C.D ⌀16</text>
<text x="185.9" y="83.8">2.5</text>
<text x="204.1" y="100.9" transform="rotate(-90 204.1 100.9)">1</text>
<text x="140" y="103.7" transform="rotate(-90 140 103.7)">12</text>
<text x="204.1" y="104.6" transform="rotate(-90 204.1 104.6)">8.</text>
<text x="202" y="114.8" transform="rotate(47 202 114.8)">RR2</text>
<text x="112.7" y="120.3">24</text>
<text x="209.3" y="126.1">5-⌀⌀2 HOLE THRU</text>
<text x="209.3" y="130.6">P.C.D ⌀&amp;d35</text>
<text x="141.1" y="143.8" transform="rotate(-90 141.1 143.8)">5</text>
<text x="83.2" y="153.1" transform="rotate(-37 83.2 153.1)">RR2</text>
<text x="124.4" y="172.7">1.5</text>
<text x="112.7" y="182.1">38</text>
</g>
<g font-size="3.2" fill="#686868">
<text x="154.5" y="103.7" transform="rotate(-90 154.5 103.7)">24</text>
<text x="208.7" y="103.9" transform="rotate(-90 208.7 103.9)">20</text>
</g>
<g font-size="3">
<text x="142.3" y="76.7">⌀2.6</text>
<text x="66" y="121.9">⌀8 HOLE THRU</text>
</g>
<g font-size="2.8">
<text x="201.8" y="12.8">REV.</text>
<text x="210" y="12.9">DESCRIPTION</text>
<text x="270" y="13">CHK</text>
<text x="280.3" y="12.8">DATE</text>
</g>
<g font-size="2.5">
<text x="202.5" y="194.1">FR12-H101</text>
<text x="230.8" y="193.1">Material</text>
<text x="244.2" y="193.1">Scale</text>
<text x="254.5" y="193.1">Unit Sheet</text>
<text x="154.9" y="199.2">[FOR</text>
<text x="163.6" y="199.2">REFERENCE ONLY]</text>
<text x="213.5" y="200.3">10/05/2016</text>
<text x="255.7" y="198.7">mm</text>
<text x="263.8" y="199.3">1 of 1</text>
</g>
<text font-size="1.7" x="243.1" y="199">Nonescale</text>
</svg>
